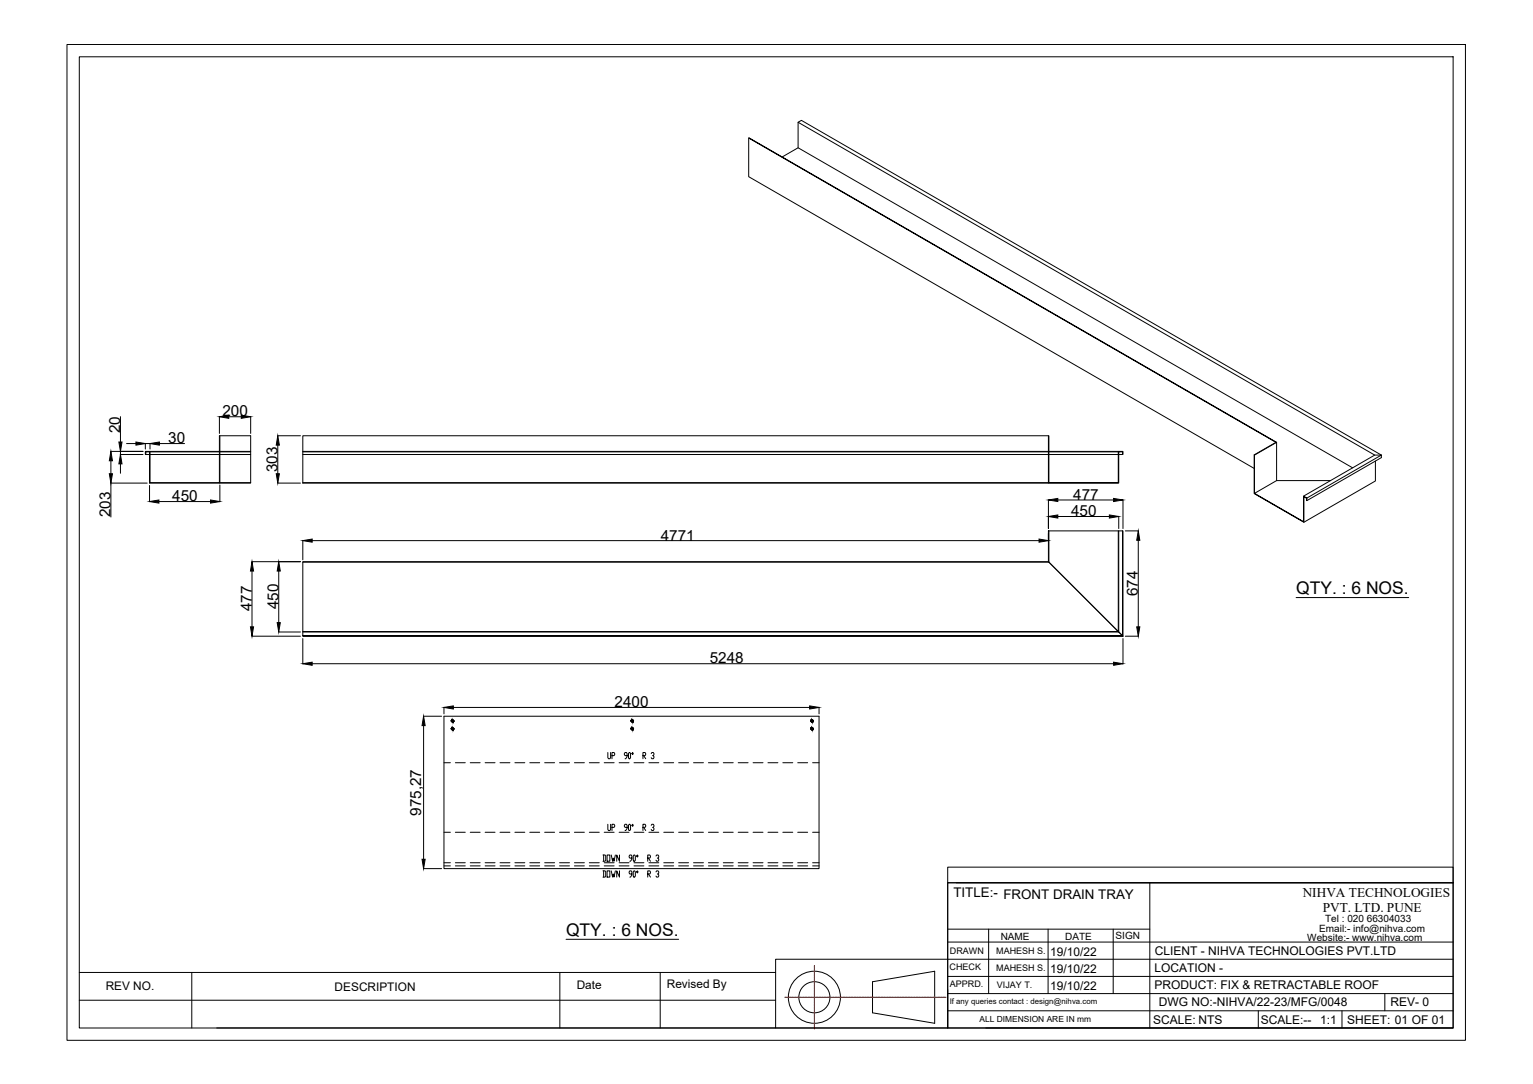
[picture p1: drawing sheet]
<svg xmlns="http://www.w3.org/2000/svg" width="594mm" height="420mm" viewBox="0 0 594 420" stroke-linecap="round" stroke-linejoin="round" font-family="sans-serif">
<!-- layer: 0 -->
<g fill="none" stroke="#000" stroke-width=".39">
<path d="M26 17.2h541.9v386h-541.9zM30.7 22h532.4v376.5h-532.4zM290.1 53.5v15l195.9 113.1M309.3 47.4v9.9M303.1 60.8l6.2-3.5 214.9 124M42.9 175h12.5M43 178.6v5M46.6 176.2h8.8M46.7 161.5v9.8M46.7 175v1.2M46.7 179.8v3.6M49.1 171.9h3.6"/>
<path d="M56.3 175h1.8v12.1h26.9l.2-18.2v18.4h-27.2v-12.2h-1.5l-.2 1.1zM56.3 171.9v2.2M56.3 171.9h1.8M56.5 176.2h40.6M58 175.1h39.1M58.1 175h39M58.1 171.9v2.2M61.8 171.9h9.7M85 161.5v6.5M85.2 168.9h11.9v18.4h-11.9M88.7 161.5h4.8M97.1 161.5v6.5"/>
<path d="M107.6 168.9h8.8M107.7 172.5v11.1M117.3 175h316.1M117.3 176.2h317.7M117.3 175.1h316.2M406.3 168.9l.2 18.2h26.9v-12.1h1.8v1.2l-.2-1.1h-1.5v12.2h-27.2zM406.3 168.9h-289v18.4h289M486 176.3l.2 14.9 19 11v-9.9l1.3 .8v.9l-.2-.9-1-.6v9.9l-19.3-11.1zM486 176.3l8.7-4.8v14.8M494.5 171.5l-204.4-118 204.6 118-8.5 4.9M532.7 176.4l-223.4-129 1.3-.7 224.7 129.7h-2.6l-27.5 15.9M533 178.7v7.7l-27.7 16"/>
<path d="M42.9 187.3h14.1M43 187.3v13.1M58 188.2v6.3M61.6 194.4h20M85 187.1h12.1M85.2 188v6.5M107.6 187.3h8.8M117.3 187.1h289.2M406.3 193.7v11.2M409.9 193.8h21.7M435.2 193.7v11.2M494.7 186.3l-8.5 4.9"/>
<path d="M494.7 186.3h20.9M506.5 193.1l28.8-16.7v1l-28.8 16.6M97.6 217.7h18.8M117.3 209.5v7.5M121 209.6h281.7M406.3 205.8h27.2v39.2l-27.2-27.3zM406.3 206.7v2.9M406.5 205.8v12.1h-289.2M409.9 200.2h20M433.4 205.8v39l-27.1-27.1h-289v27.3h316.2l1.5 1.4v-40.6M433.5 205.8h1.5M433.5 200.1v4.8"/>
<path d="M435 205.8l.2 40.8-1.8-1.8h-316.1M436.1 205.8h5.1M441.1 209.4v33.6M97.7 221.3v21.7M108 221.3v20M502.3 231.6h43.6M97.6 246.6h18.8M107.9 245h8.5M117.3 246.4l317.9 .2zM117.3 245v1.4M117.3 247.5v9.8M121 257.3h310.6"/>
<path d="M435.2 247.5v9.8M436.1 246.6h5.1M164.1 277.6h7M172 277.6h145.4v59.1h-145.4zM172 274.1v2.6M175.7 274.2h138.1M317.4 274.1v2.6M164.2 281.3v51.7M172 295.6h2.5M176.5 295.6h3.8M182.2 295.6h3.9M188 295.6h3.8"/>
<path d="M193.8 295.6h3.8M199.5 295.6h3.9M205.3 295.6h3.8M211.1 295.6h3.8M216.8 295.6h3.9M222.6 295.6h3.9M228.4 295.6h3.8M234.1 295.6h3.9M235.5 291.7v2l.3 .4h.6l.2-.4v-2M237.2 292.9h.8l.2-.4-.2-.8h-.8v2.4M239.9 295.6h3.9M243 292.9h-.8l-.2-.4 .2-.8h.6l.2 .4v1.2l-.8 .8"/>
<path d="M243.8 291.7l.6 .4v1.6l-.3 .4-.5-.4v-1.6zM245.2 291.7l.2 .4-.2 .4-.3-.4zM245.7 295.6h3.8M249.2 292.9h.8l.2-.4-.2-.8h-.8v2.4M249.4 292.9l.8 1.2M251.5 295.6h3.8M252.4 292.1l.2-.4h.6l.2 .8-.5 .4M253.2 292.9l.2 .4-.2 .8h-.6l-.2-.4M257.2 295.6h3.9M263 295.6h3.8M268.8 295.6h3.8M274.5 295.6h3.9"/>
<path d="M280.3 295.6h3.8M286.1 295.6h3.8M291.8 295.6h3.9M297.6 295.6h3.9M303.4 295.6h3.8M309.1 295.6h3.9M314.9 295.6h2.5M235.5 319.5v2l.3 .4h.6l.2-.4v-2M243.8 319.5l.6 .4v1.6l-.3 .4-.5-.4v-1.6zM245.2 319.5l.2 .4-.2 .4-.3-.4zM252.4 319.9l.2-.4h.6l.2 .8-.5 .4M164.1 336.7h7"/>
<path d="M172 322.6h2.5M172 334.4h2.5M172 335.6h2.5M176.5 322.6h3.8M176.5 334.4h3.8M176.5 335.6h3.8M182.2 322.6h3.9M182.2 334.4h3.9M182.2 335.6h3.9M188 322.6h3.8M188 334.4h3.8M188 335.6h3.8"/>
<path d="M193.8 322.6h3.8M193.8 334.4h3.8M193.8 335.6h3.8M199.5 322.6h3.9M199.5 334.4h3.9M199.5 335.6h3.9M205.3 322.6h3.8M205.3 334.4h3.8M205.3 335.6h3.8M211.1 322.6h3.8M211.1 334.4h3.8M211.1 335.6h3.8"/>
<path d="M216.8 322.6h3.9M216.8 334.4h3.9M216.8 335.6h3.9M222.6 322.6h3.9M222.6 334.4h3.9M222.6 335.6h3.9M228.4 322.6h3.8M228.4 334.4h3.8M228.4 335.6h3.8M233.7 337.5h.8l.2 .4v1.7l-.2 .4h-.8M233.7 331.4h.8l.2 .4v1.6l-.2 .4h-.8M233.9 331.4v2.4"/>
<path d="M233.9 337.5v2.5M234.1 322.6h3.9M234.1 334.4h3.9M234.1 335.6h3.9M235.3 337.5h1v2.5h-1zM235.3 331.4h1v2.4h-1zM236.9 337.5l.5 2.5 .3-1.2 .2 1.2 .6-2.5M236.9 331.4l.5 2.4 .3-1.2 .2 1.2 .6-2.4M237.2 320.7h.8l.2-.4-.2-.8h-.8v2.4M239.9 322.6h3.9M239.9 334.4h3.9M239.9 335.6h3.9"/>
<path d="M240.1 337.5v2.5l-1.1-2.5v2.5M240.1 331.4v2.4l-1.1-2.4v2.4M243 320.7h-.8l-.2-.4 .2-.8h.6l.2 .4v1.2l-.8 .8M244.9 338.8h-.8l-.3-.4 .3-.9h.5l.3 .4v1.3l-.8 .8M244.9 332.6h-.8l-.3-.4 .3-.8h.5l.3 .4v1.2l-.8 .8M245.7 337.5l.5 .4v1.7l-.3 .4-.5-.4v-1.7zM245.7 331.4l.5 .4v1.6l-.3 .4-.5-.4v-1.6zM245.7 322.6h3.8M245.7 334.4h3.8M245.7 335.6h3.8M247 337.5l.3 .4-.3 .5-.3-.5zM247 331.4l.3 .4-.3 .4-.3-.4z"/>
<path d="M249.2 320.7h.8l.2-.4-.2-.8h-.8v2.4M249.4 320.7l.8 1.2M251 338.8h.8l.3-.4-.3-.9h-.8v2.5M251 332.6h.8l.3-.4-.3-.8h-.8v2.4M251.3 338.8l.8 1.2M251.3 332.6l.8 1.2M251.5 322.6h3.8M251.5 334.4h3.8M251.5 335.6h3.8M253.2 320.7l.2 .4-.2 .8h-.6l-.2-.4M254.2 337.9l.3-.4h.5l.3 .4-.3 .9h-.3M254.2 331.8l.3-.4h.5l.3 .8-.6 .4"/>
<path d="M255 338.8l.3 .4-.3 .8h-.5l-.3-.4M255 332.6l.3 .4-.3 .8h-.5l-.3-.4M257.2 322.6h3.9M257.2 334.4h3.9M257.2 335.6h3.9M263 322.6h3.8M263 334.4h3.8M263 335.6h3.8M268.8 322.6h3.8M268.8 334.4h3.8M268.8 335.6h3.8M274.5 322.6h3.9"/>
<path d="M274.5 334.4h3.9M274.5 335.6h3.9M280.3 322.6h3.8M280.3 334.4h3.8M280.3 335.6h3.8M286.1 322.6h3.8M286.1 334.4h3.8M286.1 335.6h3.8M291.8 322.6h3.9M291.8 334.4h3.9M291.8 335.6h3.9M297.6 322.6h3.9"/>
<path d="M297.6 334.4h3.9M297.6 335.6h3.9M303.4 322.6h3.8M303.4 334.4h3.8M303.4 335.6h3.8M309.1 322.6h3.9M309.1 334.4h3.9M309.1 335.6h3.9M314.9 322.6h2.5M314.9 334.4h2.5M314.9 335.6h2.5M367.3 336.1h195.8v6.1h-195.8z"/>
<path d="M367.3 342.2h195.8v56.2h-195.8zM367.3 342.2v56.2h-66.7M370.6 342.2h192.5M445.6 342.2v56.2M30.7 376.9h269.9M74.3 376.9v21.6M217 376.9v21.6M219.4 364.1h43.6M255.8 376.9v21.6M367.3 378.5h195.8M367.3 365.1h195.8M367.3 360.1h78.3"/>
<path d="M383.1 360.1v25M406.2 360.1v25M431.4 360.1v25M563.1 371.8h-262.5v26.6h-216.6M30.7 387.7h269.9M338.1 380.5l24.1-4v20.1l-24.1-4zM367.3 385.1h195.8M367.3 391.8h195.8M382 398.4h181.1M487.6 391.8v6.6M520.1 391.8v6.6M536.7 385.1v6.7"/>
<circle cx="175.4" cy="279.4" r=".48"/>
<circle cx="245" cy="279.4" r=".48"/>
<circle cx="314.7" cy="279.4" r=".48"/>
<circle cx="175.4" cy="282.5" r=".48"/>
<circle cx="245" cy="282.5" r=".48"/>
<circle cx="314.7" cy="282.5" r=".48"/>
<circle cx="315.6" cy="386.5" r="10.1"/>
<circle cx="315.6" cy="386.5" r="6"/>
</g>
<g fill="#000" stroke="#000" stroke-width=".39">
<path d="M43 175l.6 3.6h-1.2zM46.7 176.2l.6 3.6h-1.2zM46.1 171.3h1.2l-.6 3.7zM52.7 171.3l3.6 .6-3.6 .6zM58.1 171.9l3.7-.6v1.2zM85 161.5l3.7-.6v1.2zM93.5 160.9l3.6 .6-3.6 .6zM107.7 168.9l.6 3.6h-1.3zM42.4 183.6h1.2l-.6 3.7zM58 194.4l3.6-.6v1.2zM81.6 193.8l3.6 .6-3.6 .6zM107 183.6h1.3l-.6 3.7z"/>
<path d="M406.3 193.8l3.6-.6v1.2zM406.3 200.2l3.6-.6v1.2zM429.9 199.6l3.6 .6-3.6 .6zM431.6 193.2l3.6 .6-3.6 .6zM117.3 209.6l3.7-.7v1.3zM402.7 208.9l3.6 .7-3.6 .6zM441.1 205.8l.6 3.6h-1.2zM97.7 217.7l.6 3.6h-1.2zM108 217.7l.6 3.6h-1.2zM97.1 243h1.2l-.6 3.6zM107.4 241.3h1.2l-.6 3.7zM117.3 257.3l3.7-.6v1.2z"/>
<path d="M431.6 256.7l3.6 .6-3.6 .6zM440.5 243h1.2l-.6 3.6zM172 274.2l3.7-.6v1.2zM313.8 273.6l3.6 .6-3.6 .6zM164.2 277.6l.6 3.7h-1.2zM163.6 333h1.2l-.6 3.7z"/>
<path d="M175 279.2l-.1 .2zM175 279.2l-.1 .2z"/>
<path d="M175 279.1v.3zM175 279.1v.3z"/>
<path d="M175.1 279.1l-.1 .3zM175 279.1v.3z"/>
<path d="M175.1 279v.4zM175.1 279.1v.3z"/>
<path d="M175.2 279l-.1 .4zM175.1 279v.4z"/>
<path d="M175.3 279l-.1 .4zM175.2 279v.4z"/>
<path d="M175.4 278.9l-.1 .5zM175.3 279v.4z"/>
<path d="M175.5 279.4l-.1 .5zM175.4 279.4v.5z"/>
<path d="M175.5 279.4v.5zM175.5 279.4v.5z"/>
<path d="M175.6 279.4l-.1 .5zM175.5 279.4v.5z"/>
<path d="M175.7 279.4l-.1 .5zM175.6 279.4v.5z"/>
<path d="M175.8 279.4l-.1 .4zM175.7 279.4v.4z"/>
<path d="M175.8 279.4v.3zM175.8 279.4v.3z"/>
<path d="M175.8 279.4v.3zM175.8 279.4v.3z"/>
<path d="M244.6 279.2v.2zM244.6 279.2v.2z"/>
<path d="M244.7 279.1l-.1 .3zM244.7 279.1l-.1 .3z"/>
<path d="M244.7 279.1v.3zM244.7 279.1v.3z"/>
<path d="M244.8 279l-.1 .4zM244.7 279.1v.3z"/>
<path d="M244.9 279l-.1 .4zM244.8 279v.4z"/>
<path d="M244.9 279v.4zM244.9 279v.4z"/>
<path d="M245 278.9l-.1 .5zM244.9 279v.4z"/>
<path d="M245.1 279.4l-.1 .5zM245 279.4v.5z"/>
<path d="M245.2 279.4l-.1 .5zM245.1 279.4v.5z"/>
<path d="M245.3 279.4l-.1 .5zM245.2 279.4v.5z"/>
<path d="M245.3 279.4v.5zM245.3 279.4v.5z"/>
<path d="M245.4 279.4l-.1 .4zM245.3 279.4v.4z"/>
<path d="M245.4 279.4v.3zM245.4 279.4v.3z"/>
<path d="M245.5 279.4l-.1 .3zM245.4 279.4v.3z"/>
<path d="M314.3 279.2l-.1 .2zM314.3 279.2l-.1 .2z"/>
<path d="M314.3 279.1v.3zM314.3 279.1v.3z"/>
<path d="M314.4 279.1l-.1 .3zM314.3 279.1v.3z"/>
<path d="M314.4 279v.4zM314.4 279.1v.3z"/>
<path d="M314.5 279l-.1 .4zM314.4 279v.4z"/>
<path d="M314.6 279l-.1 .4zM314.5 279v.4z"/>
<path d="M314.7 278.9l-.1 .5zM314.6 279v.4z"/>
<path d="M314.8 279.4l-.1 .5zM314.7 279.4v.5z"/>
<path d="M314.8 279.4v.5zM314.8 279.4v.5z"/>
<path d="M314.9 279.4l-.1 .5zM314.8 279.4v.5z"/>
<path d="M315 279.4l-.1 .5zM314.9 279.4v.5z"/>
<path d="M315 279.4v.4zM315 279.4v.4z"/>
<path d="M315.1 279.4l-.1 .3zM315 279.4v.3z"/>
<path d="M315.1 279.4v.3zM315.1 279.4v.3z"/>
<path d="M175 282.2l-.1 .3zM175 282.2l-.1 .3z"/>
<path d="M175 282.2v.3zM175 282.2v.3z"/>
<path d="M175.1 282.1l-.1 .4zM175.1 282.1l-.1 .4z"/>
<path d="M175.1 282v.5zM175.1 282.1v.4z"/>
<path d="M175.2 282l-.1 .5zM175.1 282v.5z"/>
<path d="M175.3 282l-.1 .5zM175.2 282v.5z"/>
<path d="M175.4 282l-.1 .5zM175.3 282v.5z"/>
<path d="M175.5 282.5l-.1 .4zM175.4 282.5v.4z"/>
<path d="M175.5 282.5v.4zM175.5 282.5v.4z"/>
<path d="M175.6 282.5l-.1 .4zM175.5 282.5v.4z"/>
<path d="M175.7 282.5l-.1 .4zM175.6 282.5v.4z"/>
<path d="M175.8 282.5l-.1 .3zM175.7 282.5v.3z"/>
<path d="M175.8 282.5v.3zM175.8 282.5v.3z"/>
<path d="M175.8 282.5v.2zM175.8 282.5v.2z"/>
<path d="M244.6 282.2v.3zM244.6 282.2v.3z"/>
<path d="M244.7 282.2l-.1 .3zM244.7 282.2l-.1 .3z"/>
<path d="M244.7 282.1v.4zM244.7 282.1v.4z"/>
<path d="M244.8 282l-.1 .5zM244.7 282.1v.4z"/>
<path d="M244.9 282l-.1 .5zM244.8 282v.5z"/>
<path d="M244.9 282v.5zM244.9 282v.5z"/>
<path d="M245 282l-.1 .5zM244.9 282v.5z"/>
<path d="M245.1 282.5l-.1 .4zM245 282.5v.4z"/>
<path d="M245.2 282.5l-.1 .4zM245.1 282.5v.4z"/>
<path d="M245.3 282.5l-.1 .4zM245.2 282.5v.4z"/>
<path d="M245.3 282.5v.4zM245.3 282.5v.4z"/>
<path d="M245.4 282.5l-.1 .3zM245.3 282.5v.3z"/>
<path d="M245.4 282.5v.3zM245.4 282.5v.3z"/>
<path d="M245.5 282.5l-.1 .2zM245.4 282.5v.2z"/>
<path d="M314.3 282.2l-.1 .3zM314.3 282.2l-.1 .3z"/>
<path d="M314.3 282.2v.3zM314.3 282.2v.3z"/>
<path d="M314.4 282.1l-.1 .4zM314.4 282.1l-.1 .4z"/>
<path d="M314.4 282v.5zM314.4 282.1v.4z"/>
<path d="M314.5 282l-.1 .5zM314.4 282v.5z"/>
<path d="M314.6 282l-.1 .5zM314.5 282v.5z"/>
<path d="M314.7 282l-.1 .5zM314.6 282v.5z"/>
<path d="M314.8 282.5l-.1 .4zM314.7 282.5v.4z"/>
<path d="M314.8 282.5v.4zM314.8 282.5v.4z"/>
<path d="M314.9 282.5l-.1 .4zM314.8 282.5v.4z"/>
<path d="M315 282.5l-.1 .4zM314.9 282.5v.4z"/>
<path d="M315 282.5v.3zM315 282.5v.3z"/>
<path d="M315.1 282.5l-.1 .3zM315 282.5v.3z"/>
<path d="M315.1 282.5v.2zM315.1 282.5v.2z"/>
</g>
<path d="M315.6 374.2v24.7M304.1 386.5h62.5" fill="none" stroke="#f00" stroke-width=".39"/>
<g font-size="6.8">
<text x="502.3" y="230.2">QTY. : 6 NOS.</text>
<text x="219.4" y="362.6">QTY. : 6 NOS.</text>
</g>
<g font-size="5.9">
<text x="86.2" y="161.4">200</text>
<text x="46.6" y="167.8" transform="rotate(-90 46.6 167.8)">20</text>
<text x="65.2" y="171.8">30</text>
<text x="107.5" y="183" transform="rotate(-90 107.5 183)">303</text>
<text x="66.7" y="194.3">450</text>
<text x="415.9" y="193.7">477</text>
<text x="42.9" y="200.5" transform="rotate(-90 42.9 200.5)">203</text>
<text x="415.1" y="200.1">450</text>
<text x="256.1" y="209.5">4771</text>
<text x="441" y="231.1" transform="rotate(-90 441 231.1)">674</text>
<text x="97.6" y="237" transform="rotate(-90 97.6 237)">477</text>
<text x="107.9" y="236.2" transform="rotate(-90 107.9 236.2)">450</text>
<text x="275" y="257.2">5248</text>
<text x="238.2" y="274.1">2400</text>
<text x="163.3" y="316.2" transform="rotate(-90 163.3 316.2)">975,27</text>
</g>
<g font-size="5.2">
<text x="369.5" y="347.7">TITLE:- FRONT DRAIN TRAY</text>
<text x="504.8" y="347.6">NIHVA TECHNOLOGIES</text>
<text x="512.6" y="353.4">PVT. LTD. PUNE</text>
</g>
<g font-size="4.7">
<text x="407" y="370.6">19/10/22</text>
<text x="447.5" y="370.1">CLIENT - NIHVA TECHNOLOGIES PVT.LTD</text>
<text x="407" y="377.3">19/10/22</text>
<text x="447.4" y="376.7">LOCATION -</text>
<text x="407" y="383.9">19/10/22</text>
<text x="447.4" y="383.4">PRODUCT: FIX &amp; RETRACTABLE ROOF</text>
<text x="449" y="390.1">DWG NO:-NIHVA/22-23/MFG/0048</text>
<text x="538.8" y="390">REV- 0</text>
<text x="446.9" y="396.7">SCALE: NTS</text>
<text x="488.6" y="396.7">SCALE:--</text>
<text x="511.6" y="396.7">1:1</text>
<text x="522.1" y="396.7">SHEET: 01 OF 01</text>
</g>
<g font-size="4.6">
<text x="41" y="383.6">REV NO.</text>
<text x="129.7" y="384">DESCRIPTION</text>
<text x="223.5" y="383.4">Date</text>
<text x="258.4" y="382.9">Revised By</text>
</g>
<g font-size="3.9">
<text x="513.5" y="357.3">Tel : 020 66304033</text>
<text x="387.8" y="364.2">NAME</text>
<text x="412.8" y="364.3">DATE</text>
<text x="432.3" y="363.9">SIGN</text>
<text x="506.6" y="364.7">Website:- www.nihva.com</text>
<text x="511.2" y="361.1">Email:- info@nihva.com</text>
</g>
<g font-size="3.5">
<text x="368.1" y="369.9">DRAWN</text>
<text x="386.1" y="369.7">MAHESH S.</text>
<text x="368" y="375.8">CHECK</text>
<text x="386.1" y="376.4">MAHESH S.</text>
<text x="368.1" y="382.4">APPRD.</text>
<text x="386.3" y="383">VIJAY T.</text>
</g>
<text font-size="3.3" x="379.6" y="396.3">ALL DIMENSION ARE IN mm</text>
<text font-size="3" x="368" y="389.3">If any queries contact : design@nihva.com</text>
</svg>
